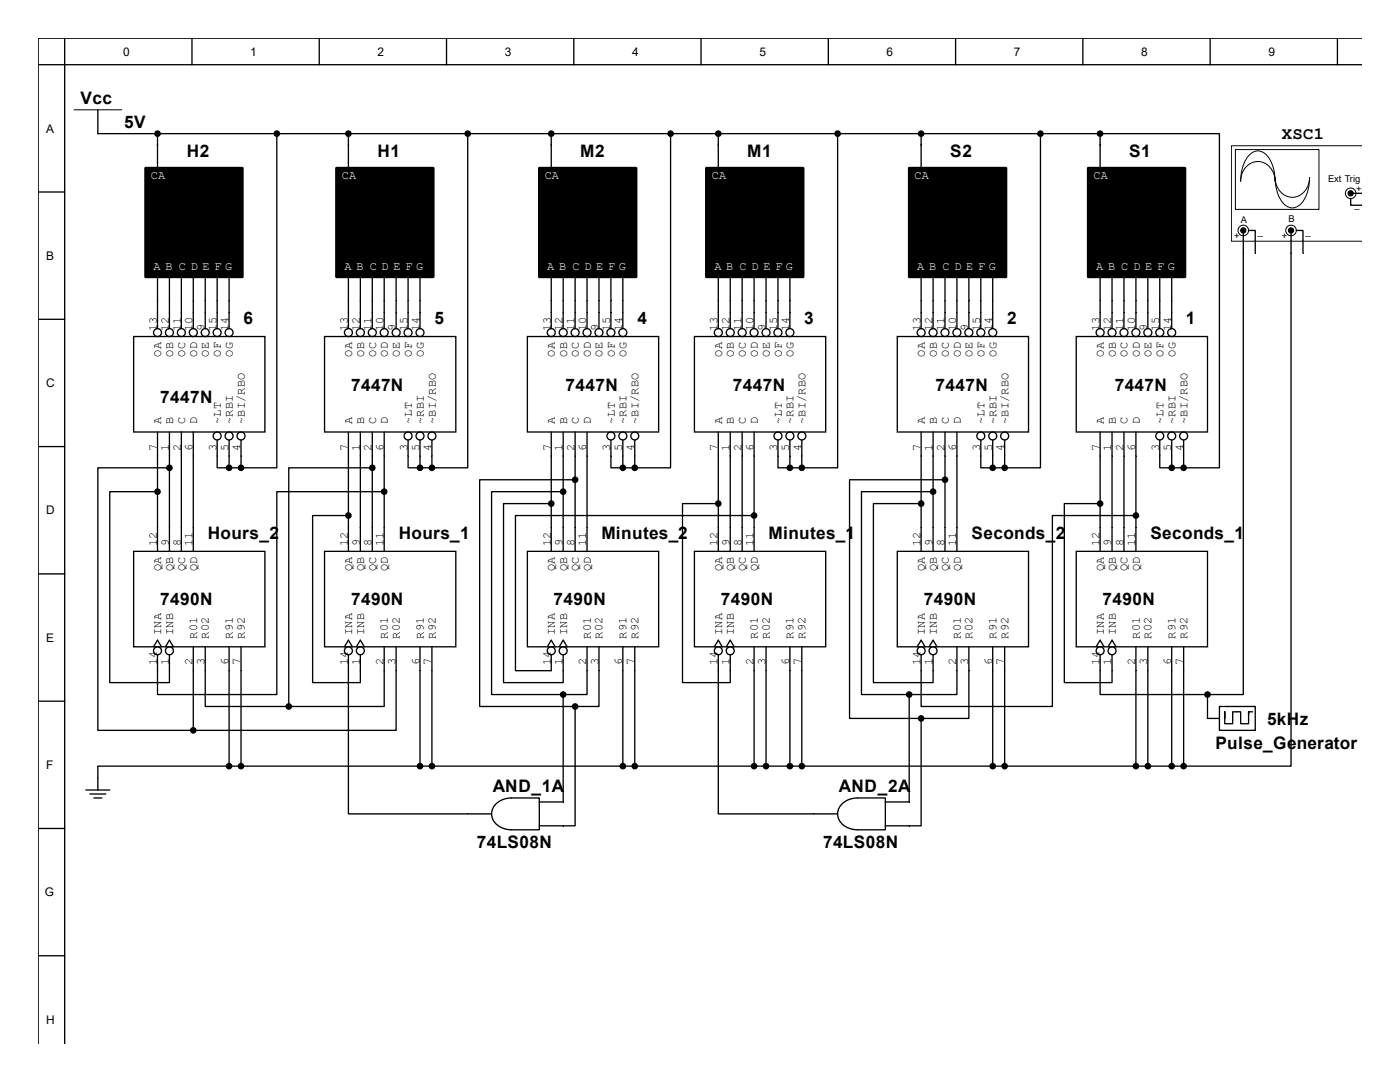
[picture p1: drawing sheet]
<svg xmlns="http://www.w3.org/2000/svg" width="279mm" height="216mm" viewBox="0 0 279 216" stroke-linecap="round" stroke-linejoin="round" font-family="sans-serif">
<g fill="none" stroke="#000" stroke-width=".26">
<path d="M7.6 12.9h264.2M12.9 7.6v200.7M38.3 7.6v5.3M63.7 7.6v5.3M89.1 7.6v5.3M114.5 7.6v5.3M139.9 7.6v5.3M165.3 7.6v5.3M190.7 7.6v5.3M216.1 7.6v5.3M241.5 7.6v5.3M266.9 7.6v5.3"/>
<path d="M271.8 7.6h-264.2v200.7M7.6 38.3h5.3M19.5 21.9v4.8h35.7v66.6h-7.1M31.4 26.7v6.8M69.5 28.8v4.7M110 28.8v4.7M143.4 28.8v4.7M183.8 28.8v4.7M219.6 28.8v4.7M31.4 55.2v10.4M33.8 55.2v10.4M36.2 55.2v10.4"/>
<path d="M38.6 55.2v10.4M41 55.2v10.4M43.3 55.2v10.4M45.7 55.2v10.4M69.5 55.2v10.4M71.9 55.2v10.4M74.3 55.2v10.4M76.7 55.2v10.4M79.1 55.2v10.4M81.4 55.2v10.4M83.8 55.2v10.4M110 55.2v10.4"/>
<path d="M112.4 55.2v10.4M114.8 55.2v10.4M117.2 55.2v10.4M119.5 55.2v10.4M121.9 55.2v10.4M124.3 55.2v10.4M143.4 55.2v10.4M145.7 55.2v10.4M148.1 55.2v10.4M150.5 55.2v10.4M152.9 55.2v10.4M155.3 55.2v10.4"/>
<path d="M157.6 55.2v10.4M183.8 55.2v10.4M186.2 55.2v10.4M188.6 55.2v10.4M191 55.2v10.4M193.4 55.2v10.4M195.7 55.2v10.4M198.1 55.2v10.4M219.6 55.2v10.4M221.9 55.2v10.4M224.3 55.2v10.4M226.7 55.2v10.4"/>
<path d="M229.1 55.2v10.4M231.5 55.2v10.4M233.8 55.2v10.4M7.6 63.7h5.3M26.7 67.2h26.2v19h-26.2zM64.8 67.2h26.2v19h-26.2zM105.3 67.2h26.1v19h-26.1zM138.6 67.2h26.2v19h-26.2zM179.1 67.2h26.2v19h-26.2zM214.8 67.2h26.2v19h-26.2zM7.6 89.1h5.3M31.4 98.1h-9.5v38.1h11.9v-5.5"/>
<path d="M31.4 86.2v23.8M33.8 93.3h-14.3v52.4h19.1M33.8 86.2v23.8M36.2 86.2v23.8M38.6 86.2v23.8M43.3 87.8v5.5h2.4M45.7 87.8v5.5M45.7 93.3h2.4M48.1 87.8v5.5M69.5 86.2v23.8M71.9 86.2v23.8M74.3 93.3h-16.7v47.7"/>
<path d="M74.3 86.2v23.8M76.7 86.2v4.8M81.4 87.8v3.2M83.8 87.8v3.2M86.2 87.8v3.2M110 86.2v23.8M112.4 86.2v23.8M114.8 86.2v23.8M117.2 86.2v23.8M121.9 87.8v3.2M124.3 87.8v3.2M126.7 87.8v3.2"/>
<path d="M143.4 86.2v23.8M145.7 86.2v23.8M148.1 86.2v23.8M150.5 86.2v23.8M155.3 87.8v3.2M157.6 87.8v3.2M160 87.8v3.2M183.8 86.2v23.8M186.2 86.2v4.8M188.6 86.2v4.8M191 86.2v23.8M195.7 87.8v3.2"/>
<path d="M198.1 87.8v3.2M200.5 87.8v3.2M219.6 86.2v23.8M221.9 86.2v23.8M224.3 86.2v23.8M226.7 86.2v23.8M231.5 87.8v5.5h2.3M233.8 87.8v5.5M236.2 87.8v5.5h-2.4M7.6 114.5h5.3M26.7 110h26.2v19.1h-26.2zM64.8 110h26.2v19.1h-26.2z"/>
<path d="M69.5 102.9h-7.1v33.3h9.5v-5.5M76.7 105.3v4.7M105.3 110h26.1v19.1h-26.1zM110 100.5h-9.5v35.7h11.9v-5.5M138.6 110h26.2v19.1h-26.2zM143.4 100.5h-7.2v35.7h9.5v-5.5M150.5 102.9h-47.6v30.9h7.1v-3.1M179.1 110h26.2v19.1h-26.2zM183.8 100.5h-9.5v35.7h11.9v-5.5M186.2 105.3v4.7M188.6 105.3v4.7M214.8 110h26.2v19.1h-26.2z"/>
<path d="M219.6 100.5h-7.2v35.7h9.5v-5.5M226.7 102.9h-16.7v38.1h-26.2v-10.3M7.6 139.9h5.3M30.6 129.1l.8-1.4 .8 1.4M31.4 130.7v3.1M33 129.1l.8-1.4 .8 1.4M38.6 129.1v16.6M41 129.1v11.9h16.6M45.7 129.1v4.7M48.1 129.1v4.7M68.7 129.1l.8-1.4 .8 1.4M69.5 130.7v3.1"/>
<path d="M71.1 129.1l.8-1.4 .8 1.4M76.7 129.1v11.9h-19.1M79.1 129.1v16.6h-40.5M83.8 129.1v4.7M86.2 129.1v4.7M109.2 129.1l.8-1.4 .8 1.4M111.6 129.1l.8-1.4 .8 1.4M117.2 129.1v4.7M119.5 129.1v4.7M124.3 129.1v4.7M126.7 129.1v4.7M142.6 129.1l.8-1.4 .7 1.4"/>
<path d="M143.4 130.7v3.1M144.9 129.1l.8-1.4 .8 1.4M150.5 129.1v4.7M152.9 129.1v4.7M157.6 129.1v4.7M160 129.1v4.7M183 129.1l.8-1.4 .8 1.4M185.4 129.1l.8-1.4 .8 1.4M191 129.1v4.7M193.4 129.1v4.7M198.1 129.1v4.7M200.5 129.1v4.7"/>
<path d="M218.8 129.1l.8-1.4 .7 1.4M219.6 130.7v3.1M221.1 129.1l.8-1.4 .8 1.4M226.7 129.1v4.7M229.1 129.1v4.7M233.8 129.1v4.7M236.2 129.1v4.7M17.1 157.6h4.8M17.9 158.4h3.2M18.7 159.2h1.6M19.5 155.3v2.3M7.6 165.3h5.3"/>
<path d="M93.3 162.4h4.8M98.8 160.6a4.2 4.2 0 0 1 3.3-1.4h5.5v6.4h-5.5a3.6 3.6 0 0 1-4-3.2l.1-.6zM107.6 164.8h4.8M107.6 160h4.8M162.4 162.4h4.8M167.8 160.6a4.2 4.2 0 0 1 3.3-1.4h5.6v6.4h-5.6a3.6 3.6 0 0 1-3.9-3.2v-.6zM176.7 164.8h4.8M176.7 160h4.8M7.6 190.7h5.3"/>
<circle cx="31.4" cy="66.4" r=".79"/>
<circle cx="33.8" cy="66.4" r=".79"/>
<circle cx="36.2" cy="66.4" r=".79"/>
<circle cx="38.6" cy="66.4" r=".79"/>
<circle cx="41" cy="66.4" r=".79"/>
<circle cx="43.3" cy="66.4" r=".79"/>
<circle cx="45.7" cy="66.4" r=".79"/>
<circle cx="69.5" cy="66.4" r=".79"/>
<circle cx="71.9" cy="66.4" r=".79"/>
<circle cx="74.3" cy="66.4" r=".79"/>
<circle cx="76.7" cy="66.4" r=".79"/>
<circle cx="79.1" cy="66.4" r=".79"/>
<circle cx="81.4" cy="66.4" r=".79"/>
<circle cx="83.8" cy="66.4" r=".79"/>
<circle cx="110" cy="66.4" r=".79"/>
<circle cx="112.4" cy="66.4" r=".79"/>
<circle cx="114.8" cy="66.4" r=".79"/>
<circle cx="117.2" cy="66.4" r=".79"/>
<circle cx="119.5" cy="66.4" r=".79"/>
<circle cx="121.9" cy="66.4" r=".79"/>
<circle cx="124.3" cy="66.4" r=".79"/>
<circle cx="143.4" cy="66.4" r=".79"/>
<circle cx="145.7" cy="66.4" r=".79"/>
<circle cx="148.1" cy="66.4" r=".79"/>
<circle cx="150.5" cy="66.4" r=".79"/>
<circle cx="152.9" cy="66.4" r=".79"/>
<circle cx="155.3" cy="66.4" r=".79"/>
<circle cx="157.6" cy="66.4" r=".79"/>
<circle cx="183.8" cy="66.4" r=".79"/>
<circle cx="186.2" cy="66.4" r=".79"/>
<circle cx="188.6" cy="66.4" r=".79"/>
<circle cx="191" cy="66.4" r=".79"/>
<circle cx="193.4" cy="66.4" r=".79"/>
<circle cx="195.7" cy="66.4" r=".79"/>
<circle cx="198.1" cy="66.4" r=".79"/>
<circle cx="219.6" cy="66.4" r=".79"/>
<circle cx="221.9" cy="66.4" r=".79"/>
<circle cx="224.3" cy="66.4" r=".79"/>
<circle cx="226.7" cy="66.4" r=".79"/>
<circle cx="229.1" cy="66.4" r=".79"/>
<circle cx="231.5" cy="66.4" r=".79"/>
<circle cx="233.8" cy="66.4" r=".79"/>
<circle cx="43.3" cy="87" r=".79"/>
<circle cx="45.7" cy="87" r=".79"/>
<circle cx="48.1" cy="87" r=".79"/>
<circle cx="81.4" cy="87" r=".79"/>
<circle cx="83.8" cy="87" r=".79"/>
<circle cx="86.2" cy="87" r=".79"/>
<circle cx="121.9" cy="87" r=".79"/>
<circle cx="124.3" cy="87" r=".79"/>
<circle cx="126.7" cy="87" r=".79"/>
<circle cx="155.3" cy="87" r=".79"/>
<circle cx="157.6" cy="87" r=".79"/>
<circle cx="160" cy="87" r=".79"/>
<circle cx="195.7" cy="87" r=".79"/>
<circle cx="198.1" cy="87" r=".79"/>
<circle cx="200.5" cy="87" r=".79"/>
<circle cx="231.5" cy="87" r=".79"/>
<circle cx="233.8" cy="87" r=".79"/>
<circle cx="236.2" cy="87" r=".79"/>
<circle cx="31.4" cy="129.9" r=".79"/>
<circle cx="33.8" cy="129.9" r=".79"/>
<circle cx="69.5" cy="129.9" r=".79"/>
<circle cx="71.9" cy="129.9" r=".79"/>
<circle cx="110" cy="129.9" r=".79"/>
<circle cx="112.4" cy="129.9" r=".79"/>
<circle cx="143.4" cy="129.9" r=".79"/>
<circle cx="145.7" cy="129.9" r=".79"/>
<circle cx="183.8" cy="129.9" r=".79"/>
<circle cx="186.2" cy="129.9" r=".79"/>
<circle cx="219.6" cy="129.9" r=".79"/>
<circle cx="221.9" cy="129.9" r=".79"/>
</g>
<g fill="#000" stroke="#000" stroke-width=".53">
<path d="M29.1 33.5h19.3v21.7h-19.3z" fill-rule="evenodd"/>
<path d="M67.2 33.5h19.3v21.7h-19.3z" fill-rule="evenodd"/>
<path d="M107.6 33.5h19.3v21.7h-19.3z" fill-rule="evenodd"/>
<path d="M141 33.5h19.3v21.7h-19.3z" fill-rule="evenodd"/>
<path d="M181.5 33.5h19.3v21.7h-19.3z" fill-rule="evenodd"/>
<path d="M217.2 33.5h19.3v21.7h-19.3z" fill-rule="evenodd"/>
</g>
<path d="M14.8 21.9h9.5" fill="none" stroke="#000" stroke-width=".2"/>
<g fill="#000" stroke="#000" stroke-width=".26">
<circle cx="31.4" cy="26.7" r=".53"/>
<circle cx="55.2" cy="26.7" r=".53"/>
<circle cx="31.4" cy="98.1" r=".53"/>
<circle cx="33.8" cy="93.3" r=".53"/>
<circle cx="45.7" cy="93.3" r=".53"/>
<circle cx="48.1" cy="93.3" r=".53"/>
<circle cx="74.3" cy="93.3" r=".53"/>
<circle cx="112.4" cy="98.1" r=".53"/>
<circle cx="114.8" cy="95.7" r=".53"/>
<circle cx="233.8" cy="93.3" r=".53"/>
<circle cx="236.2" cy="93.3" r=".53"/>
<circle cx="69.5" cy="102.9" r=".53"/>
<circle cx="110" cy="100.5" r=".53"/>
<circle cx="143.4" cy="100.5" r=".53"/>
<circle cx="150.5" cy="102.9" r=".53"/>
<circle cx="183.8" cy="100.5" r=".53"/>
<circle cx="219.6" cy="100.5" r=".53"/>
<circle cx="226.7" cy="102.9" r=".53"/>
<circle cx="38.6" cy="145.7" r=".53"/>
<circle cx="57.6" cy="141" r=".53"/>
</g>
<path d="M245.8 29.1h26v19h-26z" fill="#fff"/>
<path d="M271.8 29.1h-26.1v19h26.1" fill="none" stroke="#000" stroke-width=".2"/>
<path d="M246.6 29.9h16.6v11.9h-16.6z" fill="#fff"/>
<path d="M246.5 29.8h16.7v12h-16.7zM249.3 30.9a2.35 2.35 0 0 1 4 .6 8.3 8.3 0 0 1 1.2 4.7 3.5 3.5 0 0 0-1.7-3.4 3.5 3.5 0 0 0-3.7 .1 4.1 4.1 0 0 0-1.5 3.3 7.8 7.8 0 0 1 1.7-5.3zM254.5 35.4a3.5 3.5 0 0 0 1.6 3.4 3.5 3.5 0 0 0 3.7-.1 4.1 4.1 0 0 0 1.6-3.3 7.2 7.2 0 0 1-2.3 5.7 2.38 2.38 0 0 1-3.4-1 8.3 8.3 0 0 1-1.2-4.7z" fill="none" stroke="#000" stroke-width=".2"/>
<g fill="#fff" stroke="#000" stroke-width=".2">
<circle cx="257.7" cy="46" r="1.06"/>
<circle cx="248.1" cy="46" r="1.06"/>
<circle cx="269.6" cy="38.6" r="1.06"/>
</g>
<g fill="none" stroke="#000" stroke-width=".26">
<path d="M55.2 26.7h164.4M69.5 26.7v2.4M93.3 26.7v66.6h-7.1M110 26.7v2.4M133.8 26.7v66.6h-7.1M143.4 26.7v2.4M167.2 26.7v66.6h-7.2M183.8 26.7v2.4M207.6 26.7v66.6h-7.1M219.6 26.7h23.8v66.6h-7.2M219.6 26.7v2.4M269.6 39.6v1.4h2.2"/>
<path d="M269.8 38.6h2M248.1 46.5v92.1h-7.1M249.2 46h1.3v4.5M257.7 46v106.9h-21.5M258.7 46h1.3v4.5M76.7 98.1h-21.5v40.5h-23.8v-4.8M76.7 91v14.3M81.4 91v2.3h2.4M83.8 91v2.3M83.8 93.3h2.4M86.2 91v2.3M112.4 98.1h-14.3v40.5h14.3"/>
<path d="M114.8 95.7h-19.1v45.3h19.1M121.9 91v2.3h2.4M124.3 93.3h2.4M124.3 91v2.3M126.7 91v2.3M155.3 91v2.3h2.3M157.6 93.3h2.4M157.6 91v2.3M160 91v2.3M186.2 98.1h-14.3v40.5h9.6M186.2 91v14.3M188.6 95.7h-19.1v47.7h14.3"/>
<path d="M188.6 91v14.3M195.7 91v2.3h2.4M198.1 93.3h2.4M198.1 91v2.3M200.5 91v2.3M45.7 133.8v19.1M48.1 133.8v19.1M69.5 133.8v28.6h23.8M83.8 133.8v19.1M86.2 133.8v19.1M112.4 138.6v21.4M117.2 133.8v4.8h-4.8"/>
<path d="M119.5 133.8v7.2h-4.7M124.3 133.8v19.1M126.7 133.8v19.1M143.4 133.8v28.6h19M150.5 133.8v19.1M152.9 133.8v19.1M157.6 133.8v19.1M160 133.8v19.1M181.5 138.6v21.4M191 133.8v4.8h-9.5M193.4 133.8v9.6h-9.6M198.1 133.8v19.1"/>
<path d="M200.5 133.8v19.1M219.6 133.8v4.8h21.4M226.7 133.8v19.1M229.1 133.8v19.1M233.8 133.8v19.1M236.2 133.8v19.1M241 138.6v4.8h2.4M45.7 152.9h-26.2v2.4M45.7 152.9h190.5M114.8 141v23.8h-2.4M183.8 143.4v21.4h-2.3M243.4 141h7.1v4.7h-7.1z"/>
<path d="M249.2 142.6v-.6v2.4h-1.6v-2.4h-1.6v2.4h-1.6v-2.4v1.4M249.2 142h.8"/>
</g>
<g fill="#000" stroke="#000" stroke-width=".2">
<circle cx="269.6" cy="38.6" r=".53"/>
<circle cx="248.1" cy="46" r=".53"/>
<circle cx="257.7" cy="46" r=".53"/>
</g>
<g fill="#000" stroke="#000" stroke-width=".26">
<circle cx="69.5" cy="26.7" r=".53"/>
<circle cx="93.3" cy="26.7" r=".53"/>
<circle cx="110" cy="26.7" r=".53"/>
<circle cx="133.8" cy="26.7" r=".53"/>
<circle cx="143.4" cy="26.7" r=".53"/>
<circle cx="167.2" cy="26.7" r=".53"/>
<circle cx="183.8" cy="26.7" r=".53"/>
<circle cx="207.6" cy="26.7" r=".53"/>
<circle cx="219.6" cy="26.7" r=".53"/>
<circle cx="76.7" cy="98.1" r=".53"/>
<circle cx="83.8" cy="93.3" r=".53"/>
<circle cx="86.2" cy="93.3" r=".53"/>
<circle cx="124.3" cy="93.3" r=".53"/>
<circle cx="126.7" cy="93.3" r=".53"/>
<circle cx="157.6" cy="93.3" r=".53"/>
<circle cx="160" cy="93.3" r=".53"/>
<circle cx="186.2" cy="98.1" r=".53"/>
<circle cx="188.6" cy="95.7" r=".53"/>
<circle cx="198.1" cy="93.3" r=".53"/>
<circle cx="200.5" cy="93.3" r=".53"/>
<circle cx="112.4" cy="138.6" r=".53"/>
<circle cx="181.5" cy="138.6" r=".53"/>
<circle cx="241" cy="138.6" r=".53"/>
<circle cx="45.7" cy="152.9" r=".53"/>
<circle cx="48.1" cy="152.9" r=".53"/>
<circle cx="83.8" cy="152.9" r=".53"/>
<circle cx="86.2" cy="152.9" r=".53"/>
<circle cx="114.8" cy="141" r=".53"/>
<circle cx="124.3" cy="152.9" r=".53"/>
<circle cx="126.7" cy="152.9" r=".53"/>
<circle cx="150.5" cy="152.9" r=".53"/>
<circle cx="152.9" cy="152.9" r=".53"/>
<circle cx="157.6" cy="152.9" r=".53"/>
<circle cx="160" cy="152.9" r=".53"/>
<circle cx="183.8" cy="143.4" r=".53"/>
<circle cx="198.1" cy="152.9" r=".53"/>
<circle cx="200.5" cy="152.9" r=".53"/>
<circle cx="226.7" cy="152.9" r=".53"/>
<circle cx="229.1" cy="152.9" r=".53"/>
<circle cx="233.8" cy="152.9" r=".53"/>
<circle cx="236.2" cy="152.9" r=".53"/>
</g>
<g font-size="3.4">
<text x="16.1" y="20.8">Vcc</text>
<text x="24.8" y="25.6">5V</text>
<text x="255.8" y="27.7">XSC1</text>
<text x="37.3" y="31.4">H2</text>
<text x="75.4" y="31.4">H1</text>
<text x="115.8" y="31.4">M2</text>
<text x="149.1" y="31.4">M1</text>
<text x="189.7" y="31.4">S2</text>
<text x="225.3" y="31.4">S1</text>
<text x="48.6" y="64.7">6</text>
<text x="86.7" y="64.7">5</text>
<text x="127.2" y="64.7">4</text>
<text x="160.5" y="64.7">3</text>
<text x="201" y="64.7">2</text>
<text x="236.7" y="64.7">1</text>
<text x="70.1" y="77.9">7447N</text>
<text x="112.9" y="77.9">7447N</text>
<text x="146.3" y="77.9">7447N</text>
<text x="186.7" y="77.9">7447N</text>
<text x="222.5" y="77.9">7447N</text>
<text x="32" y="80.3">7447N</text>
<text x="41.5" y="107.6">Hours_2</text>
<text x="79.6" y="107.6">Hours_1</text>
<text x="120" y="107.6">Minutes_2</text>
<text x="153.4" y="107.6">Minutes_1</text>
<text x="193.9" y="107.6">Seconds_2</text>
<text x="229.6" y="107.6">Seconds_1</text>
<text x="32" y="120.8">7490N</text>
<text x="70.1" y="120.8">7490N</text>
<text x="110.5" y="120.8">7490N</text>
<text x="143.8" y="120.8">7490N</text>
<text x="184.4" y="120.8">7490N</text>
<text x="220" y="120.8">7490N</text>
<text x="242.6" y="149.4">Pulse_Generator</text>
<text x="252.9" y="144.6">5kHz</text>
<text x="98.3" y="158.1">AND_1A</text>
<text x="167.4" y="158.1">AND_2A</text>
<text x="95.2" y="169.2">74LS08N</text>
<text x="164.3" y="169.2">74LS08N</text>
</g>
<g font-size="2.4">
<text x="24.6" y="11.1">0</text>
<text x="50" y="11.1">1</text>
<text x="75.4" y="11.1">2</text>
<text x="100.8" y="11.1">3</text>
<text x="126.2" y="11.1">4</text>
<text x="151.6" y="11.1">5</text>
<text x="177" y="11.1">6</text>
<text x="202.4" y="11.1">7</text>
<text x="227.8" y="11.1">8</text>
<text x="253.2" y="11.1">9</text>
<text x="9.2" y="26.5">A</text>
<text x="9.2" y="51.9">B</text>
<text x="31.3" y="66.1" transform="rotate(-90 31.3 66.1)">13</text>
<text x="32.2" y="71.2" transform="rotate(-90 32.2 71.2)">OA</text>
<text x="33.7" y="66.1" transform="rotate(-90 33.7 66.1)">12</text>
<text x="34.5" y="71.2" transform="rotate(-90 34.5 71.2)">OB</text>
<text x="36.1" y="66.1" transform="rotate(-90 36.1 66.1)">11</text>
<text x="37" y="71.2" transform="rotate(-90 37 71.2)">OC</text>
<text x="38.4" y="66.1" transform="rotate(-90 38.4 66.1)">10</text>
<text x="39.3" y="71.2" transform="rotate(-90 39.3 71.2)">OD</text>
<text x="40.8" y="66.1" transform="rotate(-90 40.8 66.1)">9</text>
<text x="41.7" y="71.2" transform="rotate(-90 41.7 71.2)">OE</text>
<text x="43.2" y="66.1" transform="rotate(-90 43.2 66.1)">15</text>
<text x="44.1" y="71.2" transform="rotate(-90 44.1 71.2)">OF</text>
<text x="45.6" y="66.1" transform="rotate(-90 45.6 66.1)">14</text>
<text x="46.5" y="71.2" transform="rotate(-90 46.5 71.2)">OG</text>
<text x="69.4" y="66.1" transform="rotate(-90 69.4 66.1)">13</text>
<text x="70.3" y="71.2" transform="rotate(-90 70.3 71.2)">OA</text>
<text x="71.8" y="66.1" transform="rotate(-90 71.8 66.1)">12</text>
<text x="72.6" y="71.2" transform="rotate(-90 72.6 71.2)">OB</text>
<text x="74.2" y="66.1" transform="rotate(-90 74.2 66.1)">11</text>
<text x="75.1" y="71.2" transform="rotate(-90 75.1 71.2)">OC</text>
<text x="76.5" y="66.1" transform="rotate(-90 76.5 66.1)">10</text>
<text x="77.4" y="71.2" transform="rotate(-90 77.4 71.2)">OD</text>
<text x="78.9" y="66.1" transform="rotate(-90 78.9 66.1)">9</text>
<text x="79.8" y="71.2" transform="rotate(-90 79.8 71.2)">OE</text>
<text x="81.3" y="66.1" transform="rotate(-90 81.3 66.1)">15</text>
<text x="82.2" y="71.2" transform="rotate(-90 82.2 71.2)">OF</text>
<text x="83.7" y="66.1" transform="rotate(-90 83.7 66.1)">14</text>
<text x="84.6" y="71.2" transform="rotate(-90 84.6 71.2)">OG</text>
<text x="109.9" y="66.1" transform="rotate(-90 109.9 66.1)">13</text>
<text x="110.7" y="71.2" transform="rotate(-90 110.7 71.2)">OA</text>
<text x="112.3" y="66.1" transform="rotate(-90 112.3 66.1)">12</text>
<text x="113.2" y="71.2" transform="rotate(-90 113.2 71.2)">OB</text>
<text x="114.6" y="66.1" transform="rotate(-90 114.6 66.1)">11</text>
<text x="115.5" y="71.2" transform="rotate(-90 115.5 71.2)">OC</text>
<text x="117" y="66.1" transform="rotate(-90 117 66.1)">10</text>
<text x="117.9" y="71.2" transform="rotate(-90 117.9 71.2)">OD</text>
<text x="119.4" y="66.1" transform="rotate(-90 119.4 66.1)">9</text>
<text x="120.3" y="71.2" transform="rotate(-90 120.3 71.2)">OE</text>
<text x="121.8" y="66.1" transform="rotate(-90 121.8 66.1)">15</text>
<text x="122.7" y="71.2" transform="rotate(-90 122.7 71.2)">OF</text>
<text x="124.2" y="66.1" transform="rotate(-90 124.2 66.1)">14</text>
<text x="125.1" y="71.2" transform="rotate(-90 125.1 71.2)">OG</text>
<text x="143.2" y="66.1" transform="rotate(-90 143.2 66.1)">13</text>
<text x="144.1" y="71.2" transform="rotate(-90 144.1 71.2)">OA</text>
<text x="145.6" y="66.1" transform="rotate(-90 145.6 66.1)">12</text>
<text x="146.5" y="71.2" transform="rotate(-90 146.5 71.2)">OB</text>
<text x="148" y="66.1" transform="rotate(-90 148 66.1)">11</text>
<text x="148.8" y="71.2" transform="rotate(-90 148.8 71.2)">OC</text>
<text x="150.4" y="66.1" transform="rotate(-90 150.4 66.1)">10</text>
<text x="151.3" y="71.2" transform="rotate(-90 151.3 71.2)">OD</text>
<text x="152.7" y="66.1" transform="rotate(-90 152.7 66.1)">9</text>
<text x="153.6" y="71.2" transform="rotate(-90 153.6 71.2)">OE</text>
<text x="155.1" y="66.1" transform="rotate(-90 155.1 66.1)">15</text>
<text x="156" y="71.2" transform="rotate(-90 156 71.2)">OF</text>
<text x="157.5" y="66.1" transform="rotate(-90 157.5 66.1)">14</text>
<text x="158.4" y="71.2" transform="rotate(-90 158.4 71.2)">OG</text>
<text x="183.7" y="66.1" transform="rotate(-90 183.7 66.1)">13</text>
<text x="184.6" y="71.2" transform="rotate(-90 184.6 71.2)">OA</text>
<text x="186.1" y="66.1" transform="rotate(-90 186.1 66.1)">12</text>
<text x="186.9" y="71.2" transform="rotate(-90 186.9 71.2)">OB</text>
<text x="188.5" y="66.1" transform="rotate(-90 188.5 66.1)">11</text>
<text x="189.4" y="71.2" transform="rotate(-90 189.4 71.2)">OC</text>
<text x="190.8" y="66.1" transform="rotate(-90 190.8 66.1)">10</text>
<text x="191.7" y="71.2" transform="rotate(-90 191.7 71.2)">OD</text>
<text x="193.2" y="66.1" transform="rotate(-90 193.2 66.1)">9</text>
<text x="194.1" y="71.2" transform="rotate(-90 194.1 71.2)">OE</text>
<text x="195.6" y="66.1" transform="rotate(-90 195.6 66.1)">15</text>
<text x="196.5" y="71.2" transform="rotate(-90 196.5 71.2)">OF</text>
<text x="198" y="66.1" transform="rotate(-90 198 66.1)">14</text>
<text x="198.9" y="71.2" transform="rotate(-90 198.9 71.2)">OG</text>
<text x="219.4" y="66.1" transform="rotate(-90 219.4 66.1)">13</text>
<text x="220.3" y="71.2" transform="rotate(-90 220.3 71.2)">OA</text>
<text x="221.8" y="66.1" transform="rotate(-90 221.8 66.1)">12</text>
<text x="222.7" y="71.2" transform="rotate(-90 222.7 71.2)">OB</text>
<text x="224.2" y="66.1" transform="rotate(-90 224.2 66.1)">11</text>
<text x="225" y="71.2" transform="rotate(-90 225 71.2)">OC</text>
<text x="226.6" y="66.1" transform="rotate(-90 226.6 66.1)">10</text>
<text x="227.5" y="71.2" transform="rotate(-90 227.5 71.2)">OD</text>
<text x="228.9" y="66.1" transform="rotate(-90 228.9 66.1)">9</text>
<text x="229.8" y="71.2" transform="rotate(-90 229.8 71.2)">OE</text>
<text x="231.3" y="66.1" transform="rotate(-90 231.3 66.1)">15</text>
<text x="232.2" y="71.2" transform="rotate(-90 232.2 71.2)">OF</text>
<text x="233.7" y="66.1" transform="rotate(-90 233.7 66.1)">14</text>
<text x="234.6" y="71.2" transform="rotate(-90 234.6 71.2)">OG</text>
<text x="9.2" y="77.3">C</text>
<text x="31.3" y="89.9" transform="rotate(-90 31.3 89.9)">7</text>
<text x="32.2" y="84.6" transform="rotate(-90 32.2 84.6)">A</text>
<text x="33.7" y="89.9" transform="rotate(-90 33.7 89.9)">1</text>
<text x="34.5" y="84.6" transform="rotate(-90 34.5 84.6)">B</text>
<text x="36.1" y="89.9" transform="rotate(-90 36.1 89.9)">2</text>
<text x="37" y="84.6" transform="rotate(-90 37 84.6)">C</text>
<text x="38.4" y="89.9" transform="rotate(-90 38.4 89.9)">6</text>
<text x="39.3" y="84.6" transform="rotate(-90 39.3 84.6)">D</text>
<text x="43.2" y="89.9" transform="rotate(-90 43.2 89.9)">3</text>
<text x="44.1" y="84.6" transform="rotate(-90 44.1 84.6)">~LT</text>
<text x="45.6" y="89.9" transform="rotate(-90 45.6 89.9)">5</text>
<text x="46.5" y="84.6" transform="rotate(-90 46.5 84.6)">~RBI</text>
<text x="48" y="89.9" transform="rotate(-90 48 89.9)">4</text>
<text x="48.9" y="84.6" transform="rotate(-90 48.9 84.6)">~BI/RBO</text>
<text x="69.4" y="89.9" transform="rotate(-90 69.4 89.9)">7</text>
<text x="70.3" y="84.6" transform="rotate(-90 70.3 84.6)">A</text>
<text x="71.8" y="89.9" transform="rotate(-90 71.8 89.9)">1</text>
<text x="72.6" y="84.6" transform="rotate(-90 72.6 84.6)">B</text>
<text x="74.2" y="89.9" transform="rotate(-90 74.2 89.9)">2</text>
<text x="75.1" y="84.6" transform="rotate(-90 75.1 84.6)">C</text>
<text x="76.5" y="89.9" transform="rotate(-90 76.5 89.9)">6</text>
<text x="77.4" y="84.6" transform="rotate(-90 77.4 84.6)">D</text>
<text x="81.3" y="89.9" transform="rotate(-90 81.3 89.9)">3</text>
<text x="82.2" y="84.6" transform="rotate(-90 82.2 84.6)">~LT</text>
<text x="83.7" y="89.9" transform="rotate(-90 83.7 89.9)">5</text>
<text x="84.6" y="84.6" transform="rotate(-90 84.6 84.6)">~RBI</text>
<text x="86.1" y="89.9" transform="rotate(-90 86.1 89.9)">4</text>
<text x="87" y="84.6" transform="rotate(-90 87 84.6)">~BI/RBO</text>
<text x="109.9" y="89.9" transform="rotate(-90 109.9 89.9)">7</text>
<text x="110.7" y="84.6" transform="rotate(-90 110.7 84.6)">A</text>
<text x="112.3" y="89.9" transform="rotate(-90 112.3 89.9)">1</text>
<text x="113.2" y="84.6" transform="rotate(-90 113.2 84.6)">B</text>
<text x="114.6" y="89.9" transform="rotate(-90 114.6 89.9)">2</text>
<text x="115.5" y="84.6" transform="rotate(-90 115.5 84.6)">C</text>
<text x="117" y="89.9" transform="rotate(-90 117 89.9)">6</text>
<text x="117.9" y="84.6" transform="rotate(-90 117.9 84.6)">D</text>
<text x="121.8" y="89.9" transform="rotate(-90 121.8 89.9)">3</text>
<text x="122.7" y="84.6" transform="rotate(-90 122.7 84.6)">~LT</text>
<text x="124.2" y="89.9" transform="rotate(-90 124.2 89.9)">5</text>
<text x="125.1" y="84.6" transform="rotate(-90 125.1 84.6)">~RBI</text>
<text x="126.5" y="89.9" transform="rotate(-90 126.5 89.9)">4</text>
<text x="127.4" y="84.6" transform="rotate(-90 127.4 84.6)">~BI/RBO</text>
<text x="143.2" y="89.9" transform="rotate(-90 143.2 89.9)">7</text>
<text x="144.1" y="84.6" transform="rotate(-90 144.1 84.6)">A</text>
<text x="145.6" y="89.9" transform="rotate(-90 145.6 89.9)">1</text>
<text x="146.5" y="84.6" transform="rotate(-90 146.5 84.6)">B</text>
<text x="148" y="89.9" transform="rotate(-90 148 89.9)">2</text>
<text x="148.8" y="84.6" transform="rotate(-90 148.8 84.6)">C</text>
<text x="150.4" y="89.9" transform="rotate(-90 150.4 89.9)">6</text>
<text x="151.3" y="84.6" transform="rotate(-90 151.3 84.6)">D</text>
<text x="155.1" y="89.9" transform="rotate(-90 155.1 89.9)">3</text>
<text x="156" y="84.6" transform="rotate(-90 156 84.6)">~LT</text>
<text x="157.5" y="89.9" transform="rotate(-90 157.5 89.9)">5</text>
<text x="158.4" y="84.6" transform="rotate(-90 158.4 84.6)">~RBI</text>
<text x="159.9" y="89.9" transform="rotate(-90 159.9 89.9)">4</text>
<text x="160.8" y="84.6" transform="rotate(-90 160.8 84.6)">~BI/RBO</text>
<text x="183.7" y="89.9" transform="rotate(-90 183.7 89.9)">7</text>
<text x="184.6" y="84.6" transform="rotate(-90 184.6 84.6)">A</text>
<text x="186.1" y="89.9" transform="rotate(-90 186.1 89.9)">1</text>
<text x="186.9" y="84.6" transform="rotate(-90 186.9 84.6)">B</text>
<text x="188.5" y="89.9" transform="rotate(-90 188.5 89.9)">2</text>
<text x="189.4" y="84.6" transform="rotate(-90 189.4 84.6)">C</text>
<text x="190.8" y="89.9" transform="rotate(-90 190.8 89.9)">6</text>
<text x="191.7" y="84.6" transform="rotate(-90 191.7 84.6)">D</text>
<text x="195.6" y="89.9" transform="rotate(-90 195.6 89.9)">3</text>
<text x="196.5" y="84.6" transform="rotate(-90 196.5 84.6)">~LT</text>
<text x="198" y="89.9" transform="rotate(-90 198 89.9)">5</text>
<text x="198.9" y="84.6" transform="rotate(-90 198.9 84.6)">~RBI</text>
<text x="200.4" y="89.9" transform="rotate(-90 200.4 89.9)">4</text>
<text x="201.3" y="84.6" transform="rotate(-90 201.3 84.6)">~BI/RBO</text>
<text x="219.4" y="89.9" transform="rotate(-90 219.4 89.9)">7</text>
<text x="220.3" y="84.6" transform="rotate(-90 220.3 84.6)">A</text>
<text x="221.8" y="89.9" transform="rotate(-90 221.8 89.9)">1</text>
<text x="222.7" y="84.6" transform="rotate(-90 222.7 84.6)">B</text>
<text x="224.2" y="89.9" transform="rotate(-90 224.2 89.9)">2</text>
<text x="225" y="84.6" transform="rotate(-90 225 84.6)">C</text>
<text x="226.6" y="89.9" transform="rotate(-90 226.6 89.9)">6</text>
<text x="227.5" y="84.6" transform="rotate(-90 227.5 84.6)">D</text>
<text x="231.3" y="89.9" transform="rotate(-90 231.3 89.9)">3</text>
<text x="232.2" y="84.6" transform="rotate(-90 232.2 84.6)">~LT</text>
<text x="233.7" y="89.9" transform="rotate(-90 233.7 89.9)">5</text>
<text x="234.6" y="84.6" transform="rotate(-90 234.6 84.6)">~RBI</text>
<text x="236.1" y="89.9" transform="rotate(-90 236.1 89.9)">4</text>
<text x="237" y="84.6" transform="rotate(-90 237 84.6)">~BI/RBO</text>
<text x="9.2" y="102.7">D</text>
<text x="31.3" y="109" transform="rotate(-90 31.3 109)">12</text>
<text x="33.7" y="109" transform="rotate(-90 33.7 109)">9</text>
<text x="36.1" y="109" transform="rotate(-90 36.1 109)">8</text>
<text x="38.4" y="109" transform="rotate(-90 38.4 109)">11</text>
<text x="69.4" y="109" transform="rotate(-90 69.4 109)">12</text>
<text x="71.8" y="109" transform="rotate(-90 71.8 109)">9</text>
<text x="74.2" y="109" transform="rotate(-90 74.2 109)">8</text>
<text x="76.5" y="109" transform="rotate(-90 76.5 109)">11</text>
<text x="109.9" y="109" transform="rotate(-90 109.9 109)">12</text>
<text x="112.3" y="109" transform="rotate(-90 112.3 109)">9</text>
<text x="114.6" y="109" transform="rotate(-90 114.6 109)">8</text>
<text x="117" y="109" transform="rotate(-90 117 109)">11</text>
<text x="143.2" y="109" transform="rotate(-90 143.2 109)">12</text>
<text x="145.6" y="109" transform="rotate(-90 145.6 109)">9</text>
<text x="148" y="109" transform="rotate(-90 148 109)">8</text>
<text x="150.4" y="109" transform="rotate(-90 150.4 109)">11</text>
<text x="183.7" y="109" transform="rotate(-90 183.7 109)">12</text>
<text x="186.1" y="109" transform="rotate(-90 186.1 109)">9</text>
<text x="188.5" y="109" transform="rotate(-90 188.5 109)">8</text>
<text x="190.8" y="109" transform="rotate(-90 190.8 109)">11</text>
<text x="219.4" y="109" transform="rotate(-90 219.4 109)">12</text>
<text x="221.8" y="109" transform="rotate(-90 221.8 109)">9</text>
<text x="224.2" y="109" transform="rotate(-90 224.2 109)">8</text>
<text x="226.6" y="109" transform="rotate(-90 226.6 109)">11</text>
<text x="32.2" y="114" transform="rotate(-90 32.2 114)">QA</text>
<text x="34.5" y="114" transform="rotate(-90 34.5 114)">QB</text>
<text x="37" y="114" transform="rotate(-90 37 114)">QC</text>
<text x="39.3" y="114" transform="rotate(-90 39.3 114)">QD</text>
<text x="70.3" y="114" transform="rotate(-90 70.3 114)">QA</text>
<text x="72.6" y="114" transform="rotate(-90 72.6 114)">QB</text>
<text x="75.1" y="114" transform="rotate(-90 75.1 114)">QC</text>
<text x="77.4" y="114" transform="rotate(-90 77.4 114)">QD</text>
<text x="110.7" y="114" transform="rotate(-90 110.7 114)">QA</text>
<text x="113.2" y="114" transform="rotate(-90 113.2 114)">QB</text>
<text x="115.5" y="114" transform="rotate(-90 115.5 114)">QC</text>
<text x="117.9" y="114" transform="rotate(-90 117.9 114)">QD</text>
<text x="144.1" y="114" transform="rotate(-90 144.1 114)">QA</text>
<text x="146.5" y="114" transform="rotate(-90 146.5 114)">QB</text>
<text x="148.8" y="114" transform="rotate(-90 148.8 114)">QC</text>
<text x="151.3" y="114" transform="rotate(-90 151.3 114)">QD</text>
<text x="184.6" y="114" transform="rotate(-90 184.6 114)">QA</text>
<text x="186.9" y="114" transform="rotate(-90 186.9 114)">QB</text>
<text x="189.4" y="114" transform="rotate(-90 189.4 114)">QC</text>
<text x="191.7" y="114" transform="rotate(-90 191.7 114)">QD</text>
<text x="220.3" y="114" transform="rotate(-90 220.3 114)">QA</text>
<text x="222.7" y="114" transform="rotate(-90 222.7 114)">QB</text>
<text x="225" y="114" transform="rotate(-90 225 114)">QC</text>
<text x="227.5" y="114" transform="rotate(-90 227.5 114)">QD</text>
<text x="9.2" y="128.1">E</text>
<text x="32.2" y="126.7" transform="rotate(-90 32.2 126.7)">INA</text>
<text x="34.5" y="126.7" transform="rotate(-90 34.5 126.7)">INB</text>
<text x="39.3" y="127.5" transform="rotate(-90 39.3 127.5)">R01</text>
<text x="41.7" y="127.5" transform="rotate(-90 41.7 127.5)">R02</text>
<text x="46.5" y="127.5" transform="rotate(-90 46.5 127.5)">R91</text>
<text x="48.9" y="127.5" transform="rotate(-90 48.9 127.5)">R92</text>
<text x="70.3" y="126.7" transform="rotate(-90 70.3 126.7)">INA</text>
<text x="72.6" y="126.7" transform="rotate(-90 72.6 126.7)">INB</text>
<text x="77.4" y="127.5" transform="rotate(-90 77.4 127.5)">R01</text>
<text x="79.8" y="127.5" transform="rotate(-90 79.8 127.5)">R02</text>
<text x="84.6" y="127.5" transform="rotate(-90 84.6 127.5)">R91</text>
<text x="87" y="127.5" transform="rotate(-90 87 127.5)">R92</text>
<text x="110.7" y="126.7" transform="rotate(-90 110.7 126.7)">INA</text>
<text x="113.2" y="126.7" transform="rotate(-90 113.2 126.7)">INB</text>
<text x="117.9" y="127.5" transform="rotate(-90 117.9 127.5)">R01</text>
<text x="120.3" y="127.5" transform="rotate(-90 120.3 127.5)">R02</text>
<text x="125.1" y="127.5" transform="rotate(-90 125.1 127.5)">R91</text>
<text x="127.4" y="127.5" transform="rotate(-90 127.4 127.5)">R92</text>
<text x="144.1" y="126.7" transform="rotate(-90 144.1 126.7)">INA</text>
<text x="146.5" y="126.7" transform="rotate(-90 146.5 126.7)">INB</text>
<text x="151.3" y="127.5" transform="rotate(-90 151.3 127.5)">R01</text>
<text x="153.6" y="127.5" transform="rotate(-90 153.6 127.5)">R02</text>
<text x="158.4" y="127.5" transform="rotate(-90 158.4 127.5)">R91</text>
<text x="160.8" y="127.5" transform="rotate(-90 160.8 127.5)">R92</text>
<text x="184.6" y="126.7" transform="rotate(-90 184.6 126.7)">INA</text>
<text x="186.9" y="126.7" transform="rotate(-90 186.9 126.7)">INB</text>
<text x="191.7" y="127.5" transform="rotate(-90 191.7 127.5)">R01</text>
<text x="194.1" y="127.5" transform="rotate(-90 194.1 127.5)">R02</text>
<text x="198.9" y="127.5" transform="rotate(-90 198.9 127.5)">R91</text>
<text x="201.3" y="127.5" transform="rotate(-90 201.3 127.5)">R92</text>
<text x="220.3" y="126.7" transform="rotate(-90 220.3 126.7)">INA</text>
<text x="222.7" y="126.7" transform="rotate(-90 222.7 126.7)">INB</text>
<text x="227.5" y="127.5" transform="rotate(-90 227.5 127.5)">R01</text>
<text x="229.8" y="127.5" transform="rotate(-90 229.8 127.5)">R02</text>
<text x="234.6" y="127.5" transform="rotate(-90 234.6 127.5)">R91</text>
<text x="237" y="127.5" transform="rotate(-90 237 127.5)">R92</text>
<text x="31.3" y="132.8" transform="rotate(-90 31.3 132.8)">14</text>
<text x="33.7" y="132.8" transform="rotate(-90 33.7 132.8)">1</text>
<text x="38.4" y="132.8" transform="rotate(-90 38.4 132.8)">2</text>
<text x="40.8" y="132.8" transform="rotate(-90 40.8 132.8)">3</text>
<text x="45.6" y="132.8" transform="rotate(-90 45.6 132.8)">6</text>
<text x="48" y="132.8" transform="rotate(-90 48 132.8)">7</text>
<text x="69.4" y="132.8" transform="rotate(-90 69.4 132.8)">14</text>
<text x="71.8" y="132.8" transform="rotate(-90 71.8 132.8)">1</text>
<text x="76.5" y="132.8" transform="rotate(-90 76.5 132.8)">2</text>
<text x="78.9" y="132.8" transform="rotate(-90 78.9 132.8)">3</text>
<text x="83.7" y="132.8" transform="rotate(-90 83.7 132.8)">6</text>
<text x="86.1" y="132.8" transform="rotate(-90 86.1 132.8)">7</text>
<text x="109.9" y="132.8" transform="rotate(-90 109.9 132.8)">14</text>
<text x="112.3" y="132.8" transform="rotate(-90 112.3 132.8)">1</text>
<text x="117" y="132.8" transform="rotate(-90 117 132.8)">2</text>
<text x="119.4" y="132.8" transform="rotate(-90 119.4 132.8)">3</text>
<text x="124.2" y="132.8" transform="rotate(-90 124.2 132.8)">6</text>
<text x="126.5" y="132.8" transform="rotate(-90 126.5 132.8)">7</text>
<text x="143.2" y="132.8" transform="rotate(-90 143.2 132.8)">14</text>
<text x="145.6" y="132.8" transform="rotate(-90 145.6 132.8)">1</text>
<text x="150.4" y="132.8" transform="rotate(-90 150.4 132.8)">2</text>
<text x="152.7" y="132.8" transform="rotate(-90 152.7 132.8)">3</text>
<text x="157.5" y="132.8" transform="rotate(-90 157.5 132.8)">6</text>
<text x="159.9" y="132.8" transform="rotate(-90 159.9 132.8)">7</text>
<text x="183.7" y="132.8" transform="rotate(-90 183.7 132.8)">14</text>
<text x="186.1" y="132.8" transform="rotate(-90 186.1 132.8)">1</text>
<text x="190.8" y="132.8" transform="rotate(-90 190.8 132.8)">2</text>
<text x="193.2" y="132.8" transform="rotate(-90 193.2 132.8)">3</text>
<text x="198" y="132.8" transform="rotate(-90 198 132.8)">6</text>
<text x="200.4" y="132.8" transform="rotate(-90 200.4 132.8)">7</text>
<text x="219.4" y="132.8" transform="rotate(-90 219.4 132.8)">14</text>
<text x="221.8" y="132.8" transform="rotate(-90 221.8 132.8)">1</text>
<text x="226.6" y="132.8" transform="rotate(-90 226.6 132.8)">2</text>
<text x="228.9" y="132.8" transform="rotate(-90 228.9 132.8)">3</text>
<text x="233.7" y="132.8" transform="rotate(-90 233.7 132.8)">6</text>
<text x="236.1" y="132.8" transform="rotate(-90 236.1 132.8)">7</text>
<text x="9.2" y="153.5">F</text>
<text x="8.9" y="178.9">G</text>
<text x="9.2" y="204.3">H</text>
</g>
<g font-size="2.4" fill="#fff">
<text x="30.1" y="35.8">CA</text>
<text x="68.2" y="35.8">CA</text>
<text x="108.7" y="35.8">CA</text>
<text x="142" y="35.8">CA</text>
<text x="182.5" y="35.8">CA</text>
<text x="218.2" y="35.8">CA</text>
<text x="30.6" y="53.8">A B C D E F G</text>
<text x="68.7" y="53.8">A B C D E F G</text>
<text x="109.2" y="53.8">A B C D E F G</text>
<text x="142.6" y="53.8">A B C D E F G</text>
<text x="183" y="53.8">A B C D E F G</text>
<text x="218.8" y="53.8">A B C D E F G</text>
</g>
<g font-size="1.9">
<text x="265" y="36.3">Ext Trig</text>
<text x="270.3" y="41.6">_</text>
<text x="270.6" y="38.4">+</text>
<text x="246.3" y="47.7">+</text>
<text x="247.6" y="44.5">A</text>
<text x="251" y="46.9">_</text>
<text x="255.8" y="47.7">+</text>
<text x="257.1" y="44.2">B</text>
<text x="260.6" y="46.9">_</text>
</g>
</svg>
